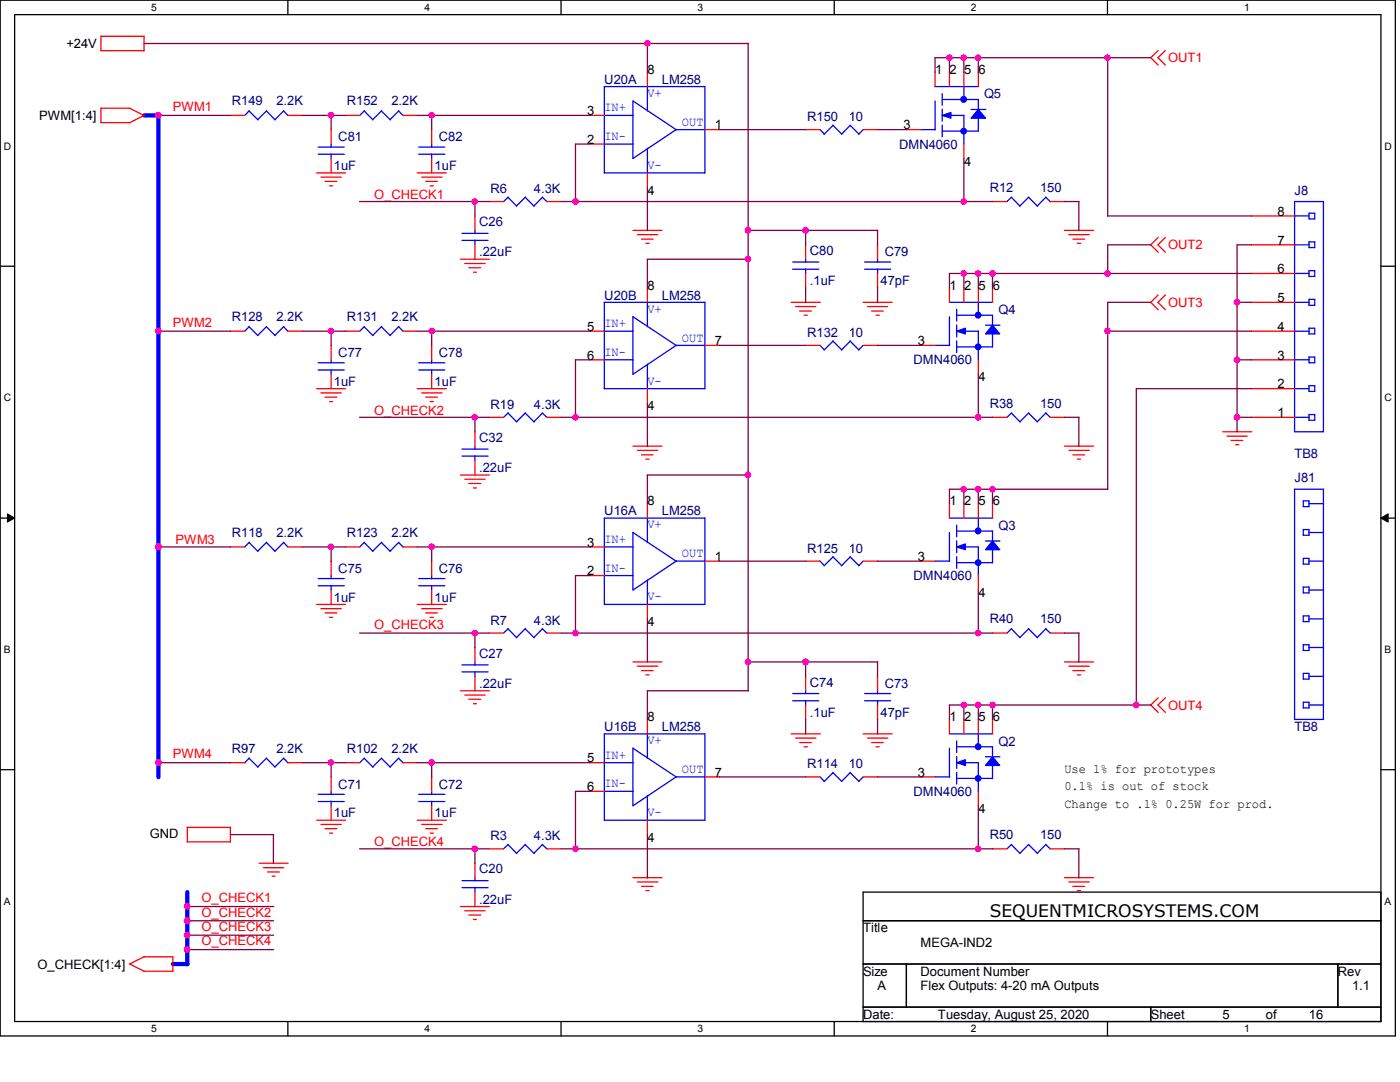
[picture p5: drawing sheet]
<svg xmlns="http://www.w3.org/2000/svg" width="279mm" height="216mm" viewBox="0 0 279 216" stroke-linecap="round" stroke-linejoin="round" font-family="sans-serif">
<path d="M0 0h278.5v206.7h-278.5zM2.9 2.9h272.7v200.9h-272.7z" fill="none" stroke="#000" stroke-width=".25"/>
<g fill="#fff">
<path d="M30.2 .3h1.1v2.3h-1.1z"/>
<path d="M30.2 204.1h1.1v2.3h-1.1z"/>
</g>
<path d="M57.4 0v2.9M57.4 203.8v2.9" fill="none" stroke="#000" stroke-width=".25"/>
<g fill="#fff">
<path d="M84.7 .3h1.1v2.3h-1.1z"/>
<path d="M84.7 204.1h1.1v2.3h-1.1z"/>
</g>
<path d="M112 0v2.9M112 203.8v2.9" fill="none" stroke="#000" stroke-width=".25"/>
<g fill="#fff">
<path d="M139.2 .3h1.1v2.3h-1.1z"/>
<path d="M139.2 204.1h1.1v2.3h-1.1z"/>
</g>
<path d="M166.5 0v2.9M166.5 203.8v2.9" fill="none" stroke="#000" stroke-width=".25"/>
<g fill="#fff">
<path d="M193.8 .3h1.1v2.3h-1.1z"/>
<path d="M193.8 204.1h1.1v2.3h-1.1z"/>
</g>
<path d="M221 0v2.9M221 203.8v2.9" fill="none" stroke="#000" stroke-width=".25"/>
<g fill="#fff">
<path d="M248.3 .3h1.1v2.3h-1.1z"/>
<path d="M248.3 204.1h1.1v2.3h-1.1z"/>
<path d="M.8 28h1.4v2.3h-1.4z"/>
<path d="M276.3 28h1.4v2.3h-1.4z"/>
<path d="M.8 78.2h1.4v2.3h-1.4z"/>
<path d="M276.3 78.2h1.4v2.3h-1.4z"/>
</g>
<path d="M0 53.1h2.9M275.6 53.1h2.9" fill="none" stroke="#000" stroke-width=".25"/>
<g fill="#fff">
<path d="M.8 128.5h1.3v2.2h-1.3z"/>
<path d="M276.3 128.5h1.3v2.2h-1.3z"/>
</g>
<path d="M0 103.4h2.9M275.6 103.4h2.9" fill="none" stroke="#000" stroke-width=".25"/>
<path d="M1.5 102.5l1.4 .9-1.4 .8zM275.6 103.4l1.4-.9v1.7z" fill="#000" stroke="#000" stroke-width=".2"/>
<g fill="#fff">
<path d="M.8 178.7h1.3v2.2h-1.3z"/>
<path d="M276.3 178.7h1.3v2.2h-1.3z"/>
</g>
<path d="M0 153.6h2.9M275.6 153.6h2.9M172.3 178h103.3v25.8h-103.3zM172.3 183.7h103.3M172.3 192.4h103.3M180.9 192.4v8.6M267 192.4v8.6M172.3 201h103.3M229.7 201v2.8" fill="none" stroke="#000" stroke-width=".25"/>
<g fill="none" stroke="#f00" stroke-width=".25">
<path d="M20.1 10.1h8.6M20.2 7.2h8.6M20.2 7.2v2.9M28.7 7.2v3M129.2 14.4v2.9M186.6 14.4v2.9M189.5 14.4v2.9M192.4 14.4v2.9M195.2 14.4v2.9M231.1 10.1l-1.4 1.4 1.4 1.5M232.6 10.1l-1.5 1.4 1.5 1.5M20.1 24.5h5.8"/>
<path d="M20.2 21.5v3M20.2 21.6h5.7M25.9 21.6l2.9 1.5M28.7 23l-2.9 1.5M46 23h2.9M57.4 23h2.9M63.2 34.5h5.8M64.1 35.3h4M64.9 36.2h2.3M65.8 37.1h.6M66.1 25.9v2.8M66.1 31.6v2.9"/>
<path d="M68.9 23h2.9M80.4 23h2.9M83.3 34.5h5.8M84.2 35.3h4M85 36.2h2.3M85.9 37.1h.6M86.1 25.9v2.8M86.1 31.6v2.9M117.7 23h2.9M117.7 28.7h2.9M129.2 34.5v2.9M140.7 25.9h2.9"/>
<path d="M160.8 25.9h2.9M172.3 25.9h2.8M180.9 25.9h2.8M192.4 28.7v2.9M91.9 51.7h5.8M92.8 52.6h4M93.6 53.4h2.3M94.5 54.3h.6M94.8 43.1v2.9M94.8 48.9v2.8M97.6 40.2h2.9M109.1 40.2h2.9"/>
<path d="M126.3 46h5.8M127.2 46.8h4.1M128 47.7h2.3M128.9 48.6h.6M129.2 57.4v2.9M160.8 48.9v2.8M160.8 54.6v2.8M175.1 48.9v2.8M175.1 54.6v2.8M189.5 57.4v2.9M192.4 57.4v2.9M195.2 57.4v2.9"/>
<path d="M198.1 57.4v2.9M198.1 40.2h2.9M209.6 40.2h2.8M212.4 46h5.8M213.3 46.8h4.1M214.1 47.7h2.4M215 48.6h.6M231.1 47.4l-1.4 1.5 1.4 1.4M231.1 58.8l-1.4 1.5 1.4 1.5M232.6 47.4l-1.5 1.5 1.5 1.4M232.6 58.8l-1.5 1.5 1.5 1.5M249.8 54.6h8.6"/>
<path d="M249.8 48.9h8.6M249.8 43.1h8.6M46 66.1h2.9M57.4 66.1h2.9M63.2 77.6h5.8M64.1 78.4h4M64.9 79.2h2.3M66.1 68.9v2.9M66.1 74.7v2.9M68.9 66.1h2.9M80.4 66.1h2.9M83.3 77.6h5.8"/>
<path d="M84.2 78.4h4M85 79.2h2.3M86.1 68.9v2.9M86.1 74.7v2.9M117.7 71.8h2.9M117.7 66.1h2.9M129.2 77.6v2.8M140.7 68.9h2.9M157.9 60.3h5.8M158.8 61.2h4M159.6 62.1h2.3M160.5 62.9h.6"/>
<path d="M160.8 68.9h2.9M172.3 60.3h5.8M172.3 68.9h2.8M173.1 61.2h4.1M173.9 62.1h2.4M174.8 62.9h.7M183.7 68.9h2.9M195.2 71.8v2.9M249.8 60.3h8.6M249.8 77.6h8.6M249.8 71.8h8.6M249.8 66.1h8.6"/>
<path d="M65.8 80.1h.6M85.9 80.1h.6M91.9 94.8h5.8M92.8 95.6h4M93.6 96.5h2.3M94.5 97.4h.6M94.8 86.1v2.9M94.8 91.9v2.9M97.6 83.3h2.9M109.1 83.3h2.9M126.3 89h5.8M127.2 89.9h4.1"/>
<path d="M128 90.8h2.3M128.9 91.6h.6M198.1 83.3h2.9M209.6 83.3h2.8M212.4 89h5.8M213.3 89.9h4.1M214.1 90.8h2.4M215 91.6h.6M244 86.1h5.8M244.9 87h4M245.7 87.9h2.3M246.6 88.7h.6"/>
<path d="M249.8 83.3h8.6M46 109.1h2.9M57.4 109.1h2.9M66.1 112v2.9M66.1 117.7v2.9M68.9 109.1h2.9M80.4 109.1h2.9M86.1 112v2.9M86.1 117.7v2.9M117.7 109.1h2.9M117.7 114.9h2.9M129.2 100.5v2.9"/>
<path d="M140.7 112h2.9M160.8 112h2.9M172.3 112h2.8M183.7 112h2.9M189.5 100.5v2.9M192.4 100.5v2.9M195.2 100.5v2.9M195.2 114.9v2.8M198.1 100.5v2.9M63.2 120.6h5.8M64.1 121.5h4M64.9 122.3h2.3"/>
<path d="M65.8 123.2h.6M83.3 120.6h5.8M84.2 121.5h4M85 122.3h2.3M85.9 123.2h.6M91.9 137.8h5.8M92.8 138.7h4M93.6 139.5h2.3M94.8 129.2v2.9M94.8 135v2.8M97.6 126.3h2.9M109.1 126.3h2.9"/>
<path d="M126.3 132.1h5.8M127.2 132.9h4.1M128 133.8h2.3M128.9 134.7h.6M129.2 120.6v2.9M160.8 135v2.8M175.1 135v2.8M198.1 126.3h2.9M209.6 126.3h2.8M212.4 132.1h5.8M213.3 132.9h4.1M214.1 133.8h2.4"/>
<path d="M215 134.7h.6M231.1 139.2l-1.4 1.5 1.4 1.5M232.6 139.2l-1.5 1.5 1.5 1.5M46 152.2h2.9M57.4 152.2h2.9M66.1 155v2.9M68.9 152.2h2.9M80.4 152.2h2.9M86.1 155v2.9M94.5 140.4h.6M117.7 152.2h2.9M117.7 157.9h2.9"/>
<path d="M129.2 143.6v2.8M140.7 155h2.9M157.9 146.4h5.8M158.8 147.3h4M159.6 148.2h2.3M160.5 149h.6M160.8 155h2.9M160.8 140.7v2.9M172.3 146.4h5.8M172.3 155h2.8M173.1 147.3h4.1M173.9 148.2h2.4"/>
<path d="M174.8 149h.7M175.1 140.7v2.9M183.7 155h2.9M189.5 143.6v2.8M192.4 143.6v2.8M195.2 143.6v2.8M195.2 157.9v2.9M198.1 143.6v2.8M37.3 168h8.7M37.4 165.1h8.6M37.4 165.1v2.9M46 165.1v2.9"/>
<path d="M51.7 172.3h5.8M52.6 173.1h4M53.4 174h2.4M54.3 174.8h.6M63.2 163.7h5.8M64.1 164.5h4M64.9 165.4h2.3M65.8 166.2h.6M66.1 160.8v2.9M83.3 163.7h5.8M84.2 164.5h4M85 165.4h2.3"/>
<path d="M85.9 166.2h.6M86.1 160.8v2.9M94.8 172.3v2.8M94.8 178v2.9M97.6 169.4h2.9M109.1 169.4h2.9M126.3 175.1h5.8M127.2 176h4.1M128 176.9h2.3M128.9 177.7h.6M129.2 163.7v2.8M198.1 169.4h2.9"/>
<path d="M209.6 169.4h2.8M212.4 175.1h5.8M213.3 176h4.1M214.1 176.9h2.4M215 177.7h.6M25.8 192.3l2.9 1.5M28.7 193.8h5.8M28.7 190.9h5.8v2.9M28.8 190.9l-2.9 1.5M91.9 180.9h5.8M92.8 181.7h4M93.6 182.6h2.3"/>
<path d="M94.5 183.5h.6"/>
</g>
<g fill="none" stroke="#00f" stroke-width=".25">
<path d="M120.6 17.3h20.1v17.2h-20.1zM129.2 17.2v4.9M186.6 17.3h8.7M188 18.7v2.3M188 19.9h7.2v6.3M192.4 17.3v2.6M49.7 22.1l1.8 1.8M49.7 22.1l-.8 .9M53.2 22.1l-1.8 1.8M56.6 22.1l.9 1M56.6 22.1l-1.7 1.8-1.7-1.8M63.5 30.8h5.2"/>
<path d="M63.5 29.3h5.2M66.1 28.7v.7M66.1 30.7v.9M72.7 22.1l1.7 1.8M72.7 22.1l-.9 .9M76.1 22.1l1.8 1.8M76.2 22.1l-1.8 1.8M79.5 22.1l1 1M79.6 22.1l-1.7 1.8M83.6 30.8h5.2M83.6 29.3h5.2M86.1 28.7v.7"/>
<path d="M86.1 30.7v.9M101.4 39.4l1.7 1.7M101.4 39.3l-.9 .9M104.8 39.4l1.8 1.7M104.9 39.3l-1.8 1.8M108.2 39.4l1 .9M108.3 39.3l-1.7 1.8M120.6 23h5.8M120.6 28.7h5.8M126.3 20.1v11.5l8.7-5.8M126.3 20.2l8.7 5.7M129.2 29.6v4.9"/>
<path d="M135 25.9h5.7M163.6 25.8l.9 1M166.2 25l1.8 1.8M166.2 25l-1.7 1.8M169.6 25l1.8 1.8M169.7 25l-1.8 1.8M172.3 25.9l-.9 .9M183.7 25.9h2.9M186.6 20.2v5.7M188 21.8v2.4M188 25v2.3M188 23h4.4v5.8"/>
<path d="M188 26.2h7.2M193.8 21.8h2.9M201.8 39.4l1.8 1.7M201.9 39.3l-.9 .9M205.3 39.4l1.8 1.7M205.3 39.3l-1.8 1.8M208.7 39.4l.9 .9M208.7 39.3l-1.7 1.8M92.2 48h5.2M92.2 46.6h5.2M94.8 46v.6M94.8 47.9v1"/>
<path d="M158.2 53.7h5.2M158.2 52.3h5.2M160.8 51.7v.6M160.8 53.7v.9M172.6 53.7h5.2M172.6 52.3h5.2M175.1 51.7v.6M175.1 53.7v.9M258.4 40.2h5.7v45.9h-5.7zM258.4 43.1h2.9M258.4 48.9h2.9M258.4 54.6h2.9"/>
<path d="M261.2 42.5h1.2v1.2h-1.2zM261.2 48.3h1.2v1.1h-1.2zM261.2 54h1.2v1.2h-1.2zM261.2 59.7h1.2v1.2h-1.2zM49.7 65.2l1.8 1.8M49.7 65.2l-.8 .9M53.2 65.2l1.7 1.8M53.2 65.2l-1.8 1.7M56.6 65.2l.9 .9M56.6 65.2l-1.7 1.7M63.5 72.4h5.2M63.5 73.8h5.2"/>
<path d="M66.1 71.8v.6M66.1 73.8v.9M72.7 65.2l1.7 1.8M72.7 65.2l-.9 .9M76.1 65.2l1.8 1.8M76.2 65.2l-1.8 1.7M79.5 65.2l1 .9M79.6 65.2l-1.7 1.7M83.6 72.4h5.2M83.6 73.8h5.2M86.1 71.8v.6M86.1 73.8v.9"/>
<path d="M120.6 60.3h20.1v17.3h-20.1zM120.6 66.1h5.8M120.6 71.8h5.8M126.3 63.2l8.7 5.8M126.3 63.2v11.5l8.7-5.8M129.2 60.3v4.9M129.2 72.6v5M135 68.9h5.7M163.6 68.9l.9 .9M166.2 68l1.8 1.8M166.2 68.1l-1.7 1.7M169.6 68l1.8 1.8"/>
<path d="M169.7 68.1l-1.8 1.7M172.3 68.9l-.9 .9M186.6 68.9h2.9M189.5 60.3h8.6M189.5 63.2v5.8M190.9 66.1h4.4M190.9 61.7v2.4M190.9 64.9v2.3M190.9 68v2.4M190.9 62.9h7.2v6.4M190.9 69.2h7.2M195.2 60.3v2.6"/>
<path d="M195.2 66.1v5.7M196.7 64.9h2.9M258.4 77.6h2.9M258.4 60.3h2.9M258.4 66.1h2.9M258.4 71.8h2.9M261.2 65.5h1.2v1.1h-1.2zM261.2 71.2h1.2v1.2h-1.2zM261.2 77h1.2v1.1h-1.2zM92.2 91h5.2M92.2 89.6h5.2M94.8 89v.7"/>
<path d="M94.8 91v.9M101.4 82.4l1.7 1.8M101.4 82.4l-.9 .9M104.8 82.4l1.8 1.8M104.9 82.4l-1.8 1.8M108.2 82.4l1 .9M108.3 82.4l-1.7 1.8M201.8 82.4l1.8 1.8M201.9 82.4l-.9 .9M205.3 82.4l1.8 1.8M205.3 82.4l-1.8 1.8M208.7 82.4l.9 .9"/>
<path d="M208.7 82.4l-1.7 1.8M258.4 83.3h2.9M258.4 97.6h5.7v46h-5.7zM260.1 99.9h1.1v1.2h-1.1zM261.2 82.7h1.2v1.2h-1.2zM49.7 108.2l1.8 1.8M49.7 108.2l-.8 .9M53.2 108.2l1.7 1.8M53.2 108.2l-1.8 1.8M56.6 108.2l.9 1M56.6 108.2l-1.7 1.8M63.5 116.9h5.2"/>
<path d="M63.5 115.4h5.2M66.1 114.9v.6M66.1 116.8v.9M72.7 108.2l1.7 1.8M72.7 108.2l-.9 .9M76.1 108.2l1.8 1.8M76.2 108.2l-1.8 1.8M79.5 108.2l1 1M79.6 108.2l-1.7 1.8M83.6 116.9h5.2M83.6 115.4h5.2M86.1 114.9v.6"/>
<path d="M86.1 116.8v.9M120.6 103.4h20.1v17.2h-20.1zM120.6 109.1h5.8M120.6 114.9h5.8M126.3 106.2v11.5l8.7-5.8M126.3 106.3l8.7 5.7M129.2 103.3v4.9M129.2 115.7v4.9M135 112h5.7M163.6 111.9l.9 1M166.2 111.1l1.8 1.8M166.2 111.1l-1.7 1.8"/>
<path d="M169.6 111.1l1.8 1.8M169.7 111.1l-1.8 1.8M172.3 112l-.9 .9M186.6 112h2.9M189.5 106.3v5.7M189.5 103.4h8.6M190.9 104.8v2.3M190.9 107.9v2.4M190.9 111.1v2.3M190.9 106h7.2v6.3M190.9 109.1h4.4M190.9 112.3h7.2"/>
<path d="M195.2 103.4v2.6M195.2 109.1v5.8M196.7 107.9h2.9M260.1 105.7h1.1v1.1h-1.1zM260.1 111.4h1.1v1.2h-1.1zM260.1 117.1h1.1v1.2h-1.1zM261.2 100.5h2.9M261.2 106.3h2.9M261.2 117.7h2.9M261.2 112h2.9M92.2 134.1h5.2M92.2 132.7h5.2"/>
<path d="M94.8 132.1v.6M94.8 134v1M101.4 125.5l1.7 1.8M101.4 125.4l-.9 .9M104.8 125.5l1.8 1.8M104.9 125.4l-1.8 1.8M108.2 125.5l1 .9M108.3 125.4l-1.7 1.8M158.2 139.8h5.2M158.2 138.4h5.2M160.8 137.8v.6M160.8 139.8v.9"/>
<path d="M172.6 139.8h5.2M172.6 138.4h5.2M175.1 137.8v.6M175.1 139.8v.9M201.8 125.5l1.8 1.8M201.9 125.4l-.9 .9M205.3 125.5l1.8 1.8M205.3 125.4l-1.8 1.8M208.7 125.5l.9 .9M208.7 125.4l-1.7 1.8M260.1 122.9h1.1v1.1h-1.1zM260.1 128.7h1.1v1.1h-1.1z"/>
<path d="M260.1 134.4h1.1v1.1h-1.1zM261.2 135h2.9M261.2 129.2h2.9M261.2 123.5h2.9M49.7 151.3l1.8 1.8M49.7 151.3l-.8 .9M53.2 151.3l1.7 1.8M53.2 151.3l-1.8 1.7M56.6 151.3l.9 .9M56.6 151.3l-1.7 1.7M63.5 159.9h5.2M63.5 158.5h5.2"/>
<path d="M66.1 157.9v.6M66.1 159.9v.9M72.7 151.3l1.7 1.8M72.7 151.3l-.9 .9M74.4 153l1.8-1.7 1.7 1.8M79.5 151.3l1 .9M79.6 151.3l-1.7 1.7M83.6 159.9h5.2M83.6 158.5h5.2M86.1 157.9v.6M86.1 159.9v.9M120.6 152.2h5.8"/>
<path d="M120.6 146.4h20.1v17.3h-20.1zM120.6 157.9h5.8M126.3 149.3v11.5l8.7-5.8M126.3 149.3l8.7 5.8M129.2 146.4v4.9M129.2 158.7v5M135 155h5.7M163.6 155l.9 .9M166.2 154.1l1.8 1.8M166.2 154.2l-1.7 1.8M169.6 154.1l1.8 1.8M169.7 154.2l-1.8 1.8"/>
<path d="M172.3 155l-.9 1M186.6 155h2.9M189.5 149.3v5.8M189.5 146.4h8.6M190.9 147.8v2.4M190.9 151v2.3M190.9 154.1v2.4M190.9 152.2h4.4M190.9 155.3h7.2M190.9 149h7.2v6.4M195.2 146.4v2.7M195.2 152.2v5.7"/>
<path d="M196.7 151h2.9M260.1 140.1h1.1v1.2h-1.1zM261.2 140.7h2.9M92.2 177.1h5.2M92.2 175.7h5.2M94.8 175.1v.7M94.8 177.1v.9M101.4 168.5l1.7 1.8M101.4 168.5l-.9 .9M104.9 168.5l-1.8 1.8M108.2 168.5l1 .9M108.3 168.5l-1.7 1.8-1.8-1.8"/>
<path d="M201.9 168.5l-.9 .9M205.3 168.5l1.8 1.8M205.3 168.5l-1.7 1.8-1.8-1.8M208.7 168.5l.9 .9M208.7 168.5l-1.7 1.8"/>
</g>
<g fill="#00f" stroke="#00f" stroke-width=".25">
<path d="M188 23l1.8-.6v1.2z"/>
<path d="M195.2 21.8l1.5 1.8h-2.9z"/>
<path d="M190.9 152.2l1.8-.6v1.1z"/>
<path d="M198.1 151l1.4 1.7h-2.8z"/>
<path d="M190.9 109.1l1.8-.6v1.2z"/>
<path d="M198.1 107.9l1.4 1.8h-2.8z"/>
<path d="M190.9 66.1l1.8-.6v1.1z"/>
<path d="M198.1 64.9l1.4 1.7h-2.8z"/>
<circle cx="192.3" cy="19.8" r=".56"/>
<circle cx="192.3" cy="26.2" r=".55"/>
<circle cx="195.2" cy="149" r=".56"/>
<circle cx="195.2" cy="155.3" r=".55"/>
<circle cx="195.2" cy="105.9" r=".56"/>
<circle cx="195.2" cy="112.3" r=".55"/>
<circle cx="195.2" cy="62.9" r=".56"/>
<circle cx="195.2" cy="69.2" r=".55"/>
</g>
<path d="M28.7 23h3M31.6 23v132.1M37.4 178v14.4M34.5 192.4h2.9" fill="none" stroke="#00f" stroke-width=".85"/>
<g fill="none" stroke="#800040" stroke-width=".25">
<path d="M28.7 8.7h120.7l-.1 129.2M129.2 8.7v5.7M189.5 11.5v2.9M192.4 11.5v2.9M195.2 11.5v2.9M221.1 11.5v31.6M229.7 11.5h-43.1v2.9M31.6 23h14.4M60.3 23h8.7M66.1 23v2.9M83.3 23h34.5M86.1 23v2.9"/>
<path d="M117.8 28.7h-2.9v11.6M129.2 37.4v8.6M143.6 25.9h17.2M175.1 25.9h5.8M192.4 31.6v8.7M71.8 40.2h25.8M94.8 40.2v2.9M112 40.2h86.1M149.3 46h25.9M149.4 51.7h-20.2v5.8M160.8 46v2.9M160.8 57.4v3"/>
<path d="M175.1 46v2.9M175.1 57.4v3M192.4 54.6v2.9M195.2 54.6v2.9M198.1 54.6v2.9M212.4 40.2h2.9M215.3 40.2v5.8M221.1 43.1h28.7M229.7 48.9h-8.6v5.7M249.8 54.6h-60.3v2.9M249.8 48.9h-2.9v37.3M31.6 66.1h14.4"/>
<path d="M60.3 66.1h8.7M66.1 66.1v2.9M83.3 66.1h34.5M86.1 66.1v2.9M117.8 71.8h-2.9v11.5M143.6 68.9h17.2M175.1 68.9h8.7M195.2 74.7v8.6M221.1 66.1h28.7M229.7 60.3h-8.6v37.4M246.9 71.8h2.9M246.9 60.3h2.9"/>
<path d="M249.8 77.6h-23v63.1M71.8 83.3h25.8M94.8 83.3v2.9M112 83.3h86.1M129.2 80.4v8.7M149.4 94.8h-20.2v5.7M192.4 97.6v2.9M195.2 97.6v2.9M198.1 97.6v2.9M212.4 83.3h2.9M215.3 83.3v5.8M221.1 97.6h-31.6v2.9"/>
<path d="M246.9 83.3h2.9M31.6 109.1h14.4M60.3 109.1h8.7M66.1 109.1v2.9M83.3 109.1h34.5M86.1 109.1v2.9M117.8 114.9h-2.9v11.5M143.6 112h17.2M175.1 112h8.7M195.2 117.7v8.7M71.8 126.3h25.8M94.8 126.3v2.9"/>
<path d="M112 126.3h86.1M129.2 123.5v8.6M149.3 132.1h25.9M149.4 137.8h-20.2v5.8M160.8 132.1v2.9M175.1 132.1v2.9M212.4 126.3h2.9M215.3 126.3v5.8M31.6 152.2h14.4M60.3 152.2h8.7M66.1 152.2v2.9M83.3 152.2h34.5"/>
<path d="M86.1 152.2v2.9M117.8 157.9h-2.9v11.5M143.6 155h17.2M160.8 143.6v2.9M175.1 155h8.7M175.1 143.6v2.9M192.4 140.7v2.9M195.2 140.7v2.9M198.1 140.7v2.9M229.7 140.7h-40.2v2.9M46 166.5h8.6M54.6 166.5v5.8"/>
<path d="M71.8 169.4h25.8M94.8 169.4v2.9M112 169.4h86.1M129.2 166.5v8.7M195.2 160.8v8.6M212.4 169.4h2.9M215.3 169.4v5.8M37.4 186.6h17.2M37.4 180.9h17.2M37.4 189.5h17.2M37.4 183.7h17.2"/>
</g>
<g fill="#f0f" stroke="#f0f" stroke-width=".25">
<circle cx="114.9" cy="40.2" r=".55"/>
<circle cx="192.3" cy="40.2" r=".55"/>
<circle cx="149.3" cy="51.7" r=".55"/>
<circle cx="195.2" cy="97.6" r=".55"/>
<circle cx="198.1" cy="97.6" r=".55"/>
<circle cx="149.3" cy="94.7" r=".55"/>
<circle cx="114.9" cy="126.3" r=".55"/>
<circle cx="114.9" cy="169.4" r=".55"/>
<circle cx="149.3" cy="132.1" r=".56"/>
<circle cx="189.5" cy="11.5" r=".56"/>
<circle cx="192.3" cy="11.5" r=".55"/>
<circle cx="149.3" cy="46" r=".56"/>
<circle cx="160.8" cy="46" r=".57"/>
<circle cx="160.8" cy="132.1" r=".57"/>
<circle cx="129.2" cy="8.6" r=".55"/>
<circle cx="192.3" cy="54.6" r=".55"/>
<circle cx="195.2" cy="83.3" r=".55"/>
<circle cx="114.9" cy="83.3" r=".55"/>
<circle cx="195.2" cy="126.3" r=".55"/>
<circle cx="195.2" cy="169.4" r=".55"/>
<circle cx="195.2" cy="11.5" r=".55"/>
<circle cx="226.8" cy="140.7" r=".55"/>
<circle cx="195.2" cy="140.7" r=".55"/>
<circle cx="198.1" cy="140.7" r=".55"/>
<circle cx="192.3" cy="97.6" r=".55"/>
<circle cx="221" cy="66" r=".55"/>
<circle cx="221" cy="54.6" r=".55"/>
<circle cx="246.9" cy="71.8" r=".56"/>
<circle cx="192.3" cy="140.7" r=".55"/>
<circle cx="195.2" cy="54.6" r=".55"/>
<circle cx="198.1" cy="54.6" r=".55"/>
<circle cx="221" cy="11.5" r=".55"/>
<circle cx="37.3" cy="186.6" r=".55"/>
<circle cx="37.3" cy="180.8" r=".55"/>
<circle cx="37.3" cy="189.5" r=".56"/>
<circle cx="37.3" cy="183.7" r=".55"/>
<circle cx="86.1" cy="66" r=".55"/>
<circle cx="66" cy="109.1" r=".55"/>
<circle cx="86.1" cy="109.1" r=".55"/>
<circle cx="86.1" cy="152.1" r=".55"/>
<circle cx="66" cy="66" r=".55"/>
<circle cx="31.6" cy="152.1" r=".56"/>
<circle cx="86.1" cy="23" r=".55"/>
<circle cx="246.9" cy="83.3" r=".56"/>
<circle cx="66" cy="23" r=".55"/>
<circle cx="66" cy="152.1" r=".55"/>
<circle cx="246.9" cy="60.3" r=".57"/>
<circle cx="94.7" cy="169.4" r=".55"/>
<circle cx="94.7" cy="126.3" r=".55"/>
<circle cx="94.7" cy="40.2" r=".55"/>
<circle cx="94.7" cy="83.3" r=".55"/>
<circle cx="31.6" cy="66" r=".56"/>
<circle cx="31.6" cy="109.1" r=".56"/>
<circle cx="31.6" cy="23" r=".56"/>
</g>
<text font-size="3.4" x="197.5" y="182.9">SEQUENTMICROSYSTEMS.COM</text>
<g font-size="2.6">
<text x="13.2" y="9.6">+24V</text>
<text x="129.2" y="14.7">8</text>
<text x="186.6" y="14.7">1</text>
<text x="189.5" y="14.7">2</text>
<text x="192.4" y="14.7">5</text>
<text x="195.3" y="14.7">6</text>
<text x="7.8" y="23.9">PWM[1:4]</text>
<text x="117.2" y="23">3</text>
<text x="117.2" y="28.7">2</text>
<text x="142.7" y="25.8">1</text>
<text x="180.3" y="25.8">3</text>
<text x="192.4" y="33.1">4</text>
<text x="129.2" y="38.8">4</text>
<text x="254.9" y="43.1">8</text>
<text x="254.9" y="48.8">7</text>
<text x="129.2" y="57.8">8</text>
<text x="189.5" y="57.8">1</text>
<text x="192.4" y="57.8">2</text>
<text x="195.3" y="57.8">5</text>
<text x="198.1" y="57.8">6</text>
<text x="254.9" y="54.5">6</text>
<text x="254.9" y="60.3">5</text>
<text x="117.2" y="66">5</text>
<text x="117.2" y="71.8">6</text>
<text x="142.7" y="68.9">7</text>
<text x="183.2" y="68.9">3</text>
<text x="254.9" y="71.8">3</text>
<text x="254.9" y="66">4</text>
<text x="195.3" y="76.1">4</text>
<text x="254.9" y="77.5">2</text>
<text x="129.2" y="81.9">4</text>
<text x="254.9" y="83.2">1</text>
<text x="129.2" y="100.8">8</text>
<text x="189.5" y="100.8">1</text>
<text x="192.4" y="100.8">2</text>
<text x="195.3" y="100.8">5</text>
<text x="198.1" y="100.8">6</text>
<text x="117.2" y="109.1">3</text>
<text x="142.7" y="111.9">1</text>
<text x="183.2" y="111.9">3</text>
<text x="117.2" y="114.8">2</text>
<text x="195.3" y="119.2">4</text>
<text x="129.2" y="124.9">4</text>
<text x="129.2" y="143.9">8</text>
<text x="189.5" y="143.9">1</text>
<text x="192.4" y="143.9">2</text>
<text x="195.3" y="143.9">5</text>
<text x="198.1" y="143.9">6</text>
<text x="117.2" y="152.1">5</text>
<text x="142.7" y="155">7</text>
<text x="183.2" y="155">3</text>
<text x="212.4" y="154.3">Use 1% for prototypes</text>
<text x="117.2" y="157.9">6</text>
<text x="212.4" y="157.7">0.1% is out of stock</text>
<text x="212.4" y="161.2">Change to .1% 0.25W for prod.</text>
<text x="29.9" y="167.1">GND</text>
<text x="129.2" y="168">4</text>
<text x="195.3" y="162.2">4</text>
<text x="172.3" y="186.1">Title</text>
<text x="183.7" y="188.9">MEGA-IND2</text>
<text x="7.5" y="193.3">O_CHECK[1:4]</text>
<text x="172.3" y="194.7">Size</text>
<text x="175.1" y="197.6">A</text>
<text x="183.7" y="197.6">Flex Outputs: 4-20 mA Outputs</text>
<text x="183.7" y="194.7">Document Number</text>
<text x="267" y="194.7">Rev</text>
<text x="269.8" y="197.6">1.1</text>
<text x="172.3" y="203.3">Date:</text>
<text x="187.2" y="203.3">Tuesday, August 25, 2020</text>
<text x="229.7" y="203.3">Sheet</text>
<text x="244" y="203.3">5</text>
<text x="252.6" y="203.3">of</text>
<text x="261.2" y="203.3">16</text>
</g>
<g font-size="2.6" fill="#000080">
<text x="120.6" y="16.7">U20A</text>
<text x="132.1" y="16.7">LM258</text>
<text x="46.3" y="21">R149</text>
<text x="55.2" y="21">2.2K</text>
<text x="69.2" y="21">R152</text>
<text x="78.1" y="21">2.2K</text>
<text x="196.4" y="19.6">Q5</text>
<text x="67.5" y="28.2">C81</text>
<text x="87.6" y="28.2">C82</text>
<text x="161.1" y="24.2">R150</text>
<text x="169.4" y="24.2">10</text>
<text x="179.4" y="29.6">DMN4060</text>
<text x="66.6" y="34">1uF</text>
<text x="86.7" y="34">1uF</text>
<text x="97.9" y="38.5">R6</text>
<text x="106.6" y="38.5">4.3K</text>
<text x="197.5" y="38.3">R12</text>
<text x="207.6" y="38.3">150</text>
<text x="258.4" y="38.8">J8</text>
<text x="95.6" y="45.1">C26</text>
<text x="95.6" y="51.2">.22uF</text>
<text x="161.6" y="50.9">C80</text>
<text x="176.6" y="51.2">C79</text>
<text x="120.6" y="59.8">U20B</text>
<text x="132.1" y="59.8">LM258</text>
<text x="161.6" y="56.9">.1uF</text>
<text x="175.7" y="56.9">47pF</text>
<text x="46.3" y="64.1">R128</text>
<text x="55.2" y="64.1">2.2K</text>
<text x="69.2" y="64.1">R131</text>
<text x="78.1" y="64.1">2.2K</text>
<text x="199.3" y="62.7">Q4</text>
<text x="67.5" y="71.2">C77</text>
<text x="87.6" y="71.2">C78</text>
<text x="161.1" y="67.2">R132</text>
<text x="169.4" y="67.2">10</text>
<text x="66.6" y="77">1uF</text>
<text x="86.7" y="77">1uF</text>
<text x="182.3" y="72.7">DMN4060</text>
<text x="97.9" y="81.6">R19</text>
<text x="106.6" y="81.6">4.3K</text>
<text x="197.5" y="81.3">R38</text>
<text x="207.6" y="81.3">150</text>
<text x="95.6" y="88.2">C32</text>
<text x="95.6" y="94.2">.22uF</text>
<text x="258.4" y="91.4">TB8</text>
<text x="258.4" y="96.2">J81</text>
<text x="46.3" y="107.1">R118</text>
<text x="55.2" y="107.1">2.2K</text>
<text x="69.2" y="107.1">R123</text>
<text x="78.1" y="107.1">2.2K</text>
<text x="120.6" y="102.8">U16A</text>
<text x="132.1" y="102.8">LM258</text>
<text x="199.3" y="105.7">Q3</text>
<text x="161.1" y="110.3">R125</text>
<text x="169.4" y="110.3">10</text>
<text x="67.5" y="114.3">C75</text>
<text x="87.6" y="114.3">C76</text>
<text x="182.3" y="115.7">DMN4060</text>
<text x="66.6" y="120.1">1uF</text>
<text x="86.7" y="120.1">1uF</text>
<text x="97.9" y="124.6">R7</text>
<text x="106.6" y="124.6">4.3K</text>
<text x="197.5" y="124.4">R40</text>
<text x="207.6" y="124.4">150</text>
<text x="95.6" y="131.2">C27</text>
<text x="95.6" y="137.3">.22uF</text>
<text x="161.6" y="137">C74</text>
<text x="176.6" y="137.3">C73</text>
<text x="161.6" y="143">.1uF</text>
<text x="175.7" y="143">47pF</text>
<text x="120.6" y="145.9">U16B</text>
<text x="132.1" y="145.9">LM258</text>
<text x="199.3" y="148.8">Q2</text>
<text x="258.4" y="145.9">TB8</text>
<text x="46.3" y="150.2">R97</text>
<text x="55.2" y="150.2">2.2K</text>
<text x="69.2" y="150.2">R102</text>
<text x="78.1" y="150.2">2.2K</text>
<text x="161.1" y="153.3">R114</text>
<text x="169.4" y="153.3">10</text>
<text x="67.5" y="157.4">C71</text>
<text x="87.6" y="157.4">C72</text>
<text x="182.3" y="158.8">DMN4060</text>
<text x="66.6" y="163.1">1uF</text>
<text x="86.7" y="163.1">1uF</text>
<text x="97.9" y="167.7">R3</text>
<text x="106.6" y="167.7">4.3K</text>
<text x="197.5" y="167.4">R50</text>
<text x="207.6" y="167.4">150</text>
<text x="95.6" y="174.3">C20</text>
<text x="95.6" y="180.3">.22uF</text>
</g>
<g font-size="2.6" fill="#f00">
<text x="233.1" y="12.4">OUT1</text>
<text x="34.5" y="22.2">PWM1</text>
<text x="74.7" y="39.7">O_CHECK1</text>
<text x="233.1" y="49.7">OUT2</text>
<text x="34.5" y="65.2">PWM2</text>
<text x="233.1" y="61.2">OUT3</text>
<text x="74.7" y="82.8">O_CHECK2</text>
<text x="35" y="108.6">PWM3</text>
<text x="74.7" y="125.5">O_CHECK3</text>
<text x="233.1" y="141.6">OUT4</text>
<text x="34.5" y="151.3">PWM4</text>
<text x="74.7" y="168.9">O_CHECK4</text>
<text x="40.2" y="185.8">O_CHECK3</text>
<text x="40.2" y="180">O_CHECK1</text>
<text x="40.2" y="182.9">O_CHECK2</text>
<text x="40.2" y="188.6">O_CHECK4</text>
</g>
<g font-size="2.6" fill="#00f">
<text x="120.6" y="22.2">IN+</text>
<text x="129.2" y="19.3">V+</text>
<text x="120.6" y="27.9">IN-</text>
<text x="136.1" y="25.1">OUT</text>
<text x="129.2" y="33.7">V-</text>
<text x="120.6" y="65.3">IN+</text>
<text x="129.2" y="62.4">V+</text>
<text x="120.6" y="71">IN-</text>
<text x="136.1" y="68.2">OUT</text>
<text x="129.2" y="76.8">V-</text>
<text x="129.2" y="105.5">V+</text>
<text x="120.6" y="108.3">IN+</text>
<text x="136.1" y="111.2">OUT</text>
<text x="120.6" y="114">IN-</text>
<text x="129.2" y="119.8">V-</text>
<text x="129.2" y="148.5">V+</text>
<text x="120.6" y="151.4">IN+</text>
<text x="136.1" y="154.3">OUT</text>
<text x="120.6" y="157.1">IN-</text>
<text x="129.2" y="162.9">V-</text>
</g>
<g font-size="2">
<text x="30.2" y="2.2">5</text>
<text x="84.7" y="2.2">4</text>
<text x="139.2" y="2.2">3</text>
<text x="193.7" y="2.2">2</text>
<text x="248.3" y="2.2">1</text>
<text x=".8" y="29.9">D</text>
<text x="276.3" y="29.9">D</text>
<text x=".8" y="80.1">C</text>
<text x="276.3" y="80.1">C</text>
<text x=".8" y="130.3">B</text>
<text x="276.3" y="130.3">B</text>
<text x=".8" y="180.5">A</text>
<text x="276.3" y="180.5">A</text>
<text x="30.2" y="206">5</text>
<text x="84.7" y="206">4</text>
<text x="139.2" y="206">3</text>
<text x="193.7" y="206">2</text>
<text x="248.3" y="206">1</text>
</g>
</svg>
